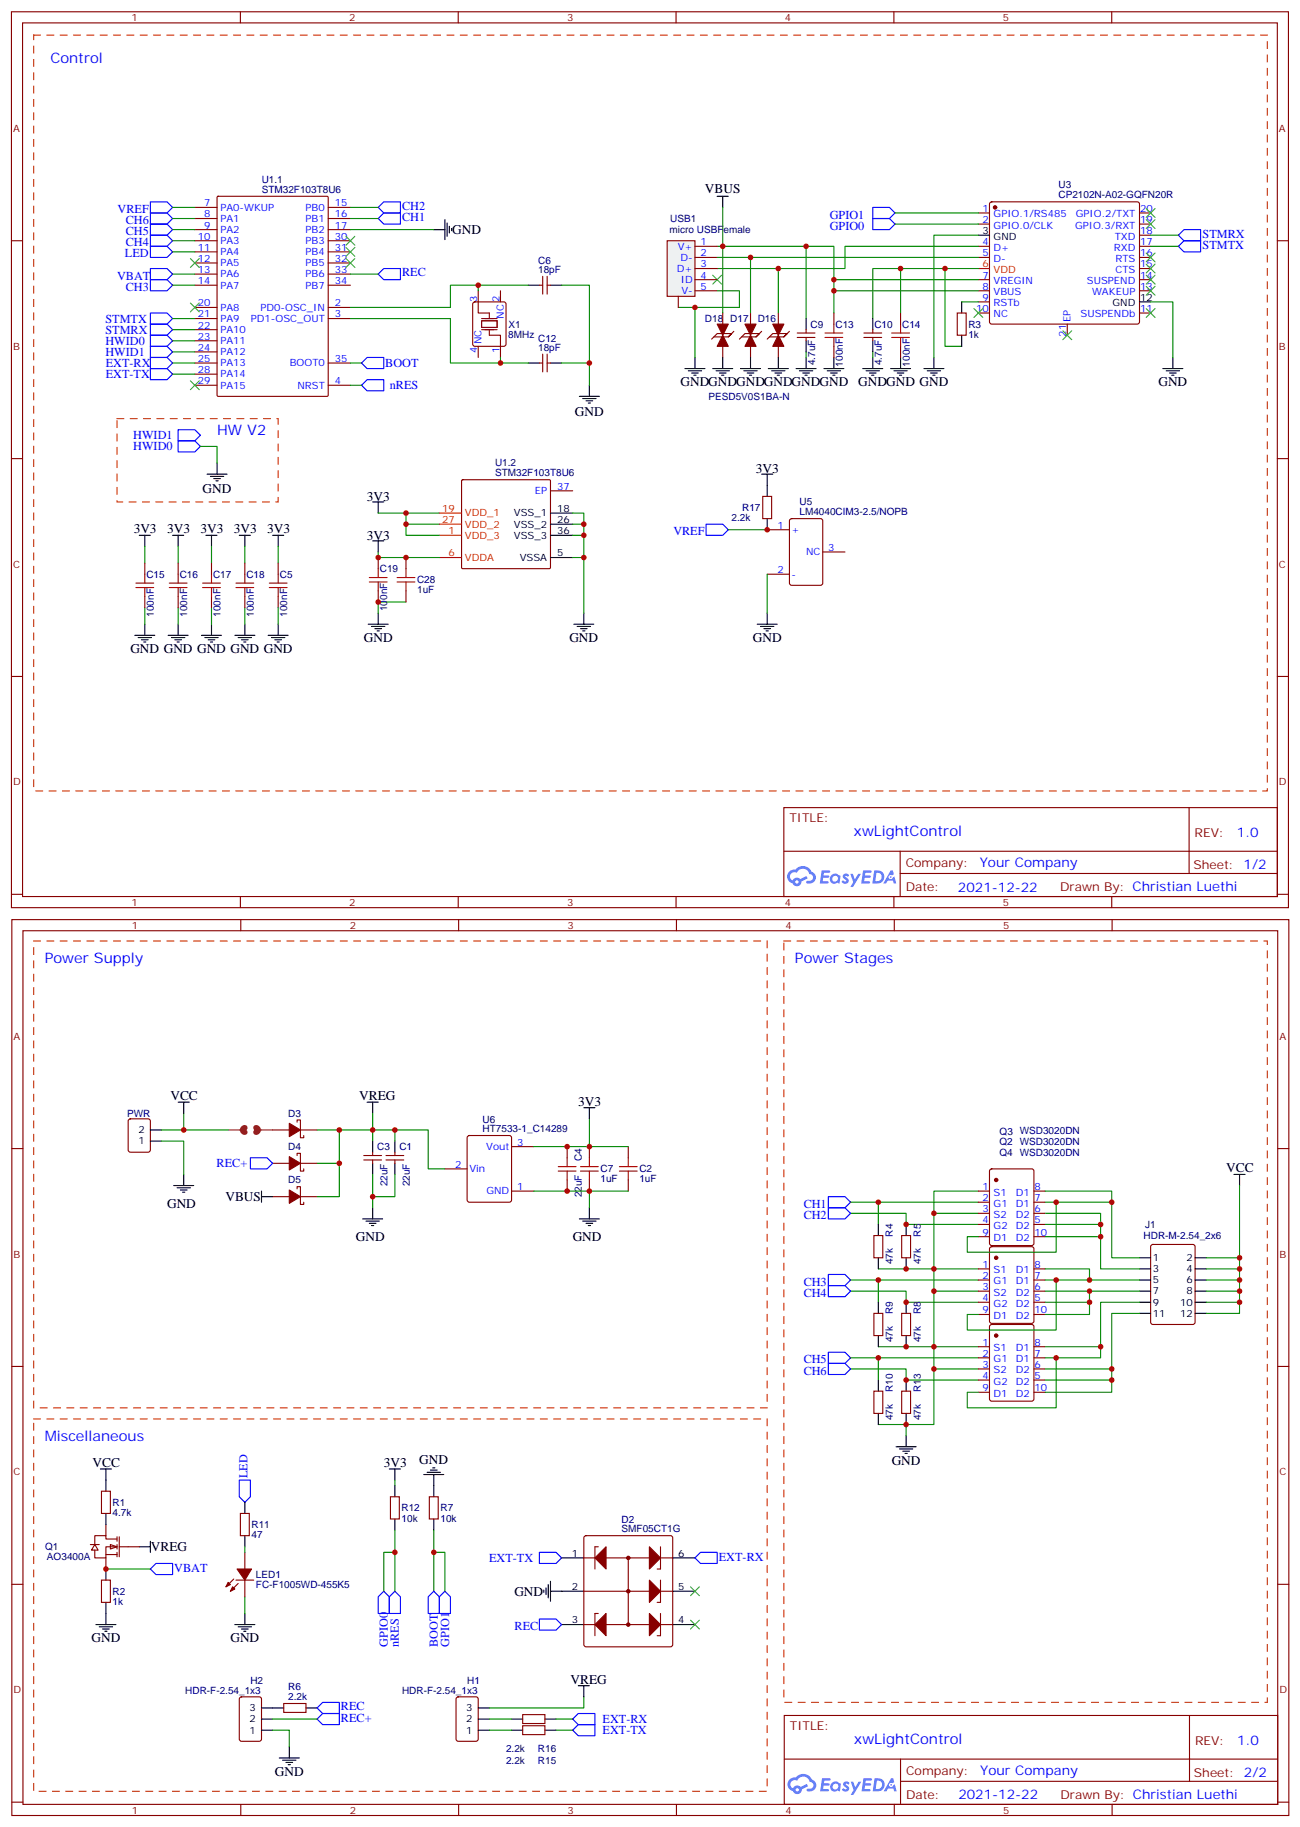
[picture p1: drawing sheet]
<svg xmlns="http://www.w3.org/2000/svg" width="413mm" height="580mm" viewBox="0 0 413 580" stroke-linecap="round" stroke-linejoin="round" font-family="sans-serif">
<g fill="none" stroke="#870000" stroke-width=".35">
<path d="M3.6 3.7h405.4v284.4h-405.4zM7.2 7.3h398.2v277.3h-398.2zM76.3 3.7v3.6M145.5 3.7v3.6M214.6 3.7v3.6M283.7 3.7v3.6M352.9 3.7v3.6M3.6 76.4h3.6M405.4 76.4h3.6M3.6 145.6h3.6M405.4 145.6h3.6M3.6 214.7h3.6"/>
<path d="M405.4 214.7h3.6M248.8 256.3h156.6v28.3h-156.6zM377.4 256.4v20.8M248.8 270.2h156.5M285.7 277.2h119.6M285.7 270.2v14.1M3.6 283.8h3.6M76.3 284.6v3.5M145.5 284.6v3.5M214.6 284.6v3.5M283.7 284.6v3.5M352.9 284.6v3.5"/>
<path d="M405.4 283.8h3.6"/>
</g>
<g fill="#5487ff">
<path d="M267.8 277.5a1.22 1.22 0 0 1 1.7 .3l-.4 .5a.47 .47 0 0 0-.3-.4 .47 .47 0 0 0-.5 .2l.2 .3a1.14 1.14 0 0 1 .7 1.7 1.14 1.14 0 0 1-1.9 0l-.2-.2 .5-.5 .7 .4a.29 .29 0 0 0 .4-.3 .29 .29 0 0 0-.3-.3 1.04 1.04 0 0 1-.6-1.7z"/>
<path d="M260.8 276.3h2.4l.3 .1-.1 .5-1.9 .1-.1 .9h1.5l.4 .3-.4 .4h-1.6l-.2 1.1h1.8l.1 .3-.1 .4h-2.7z"/>
<path d="M274 276.3l2.6 .1-.1 .5-1.8 .1-.1 .9h1.5l.3 .3-.4 .4h-1.6l-.1 1.1h1.7l.2 .3-.2 .4h-2.6z"/>
<path d="M282.7 276.3h.7l.3 1.2-.6 .3a.69 .69 0 0 0-1 .3 .69 .69 0 0 0 .5 1 .69 .69 0 0 0 .8-.6l.5-.3 .6 2.2h-.8l-.2-.9h-1.8l-.5 .9h-.8z"/>
<path d="M269.9 277.3h.8l.6 1.9 1.1-1.9h.9l-2.6 4.2h-.8l.9-1.5z"/>
<path d="M277.5 276.3l-.6 4.1h1.3a2.11 2.11 0 0 0 2.5-2.1 2.11 2.11 0 0 0-2.5-2zM278.2 277a1.43 1.43 0 0 1 1.6 1.6 1.43 1.43 0 0 1-2 1.1z"/>
<path d="M263.8 277.9a1.54 1.54 0 0 0-.1 2.1 1.54 1.54 0 0 0 2.2 .2l.6 .2 .3-2.3-.6-.3a1.49 1.49 0 0 0-2.4 .1zM264.1 278.9a.94 .94 0 0 1 1.8 0 .94 .94 0 0 1-1.8 0z"/>
<path d="M250.5 276.6a2.18 2.18 0 0 0 1.1 3.8 1.44 1.44 0 0 0 1.6 .9 1.44 1.44 0 0 0 1.2-1.5l2-1-.5-.7-1.9 .9a1.47 1.47 0 0 0-2.4 .5 1.39 1.39 0 0 1-.7-2 1.39 1.39 0 0 1 2-.5 2.12 2.12 0 0 1 2.2-1.3 2.12 2.12 0 0 1 1.9 1.7 1.14 1.14 0 0 1 1.1 1.4 1.14 1.14 0 0 1-1.7 .8 .43 .43 0 0 0-.5 .3 .43 .43 0 0 0 .4 .5 1.98 1.98 0 0 0 2.5-1.2 1.98 1.98 0 0 0-1.2-2.5 3.1 3.1 0 0 0-5.3-.7l-.9 .1zM252.4 279.9a.55 .55 0 0 1 1.1 0 .55 .55 0 0 1-1.1 0z"/>
<circle cx="282.7" cy="278.4" r=".26"/>
</g>
<g fill="none" stroke="#870000" stroke-width=".35">
<path d="M3.8 291.9h405.3v284.3h-405.3zM7.3 295.4h398.3v277.3h-398.3zM76.4 291.9v3.5M145.6 291.9v3.5M214.7 291.9v3.5M283.9 291.9v3.5M353 291.9v3.5M3.8 364.5h3.5M405.6 364.5h3.5M3.8 433.7h3.5M405.6 433.7h3.5M3.8 502.8h3.5"/>
<path d="M405.6 502.8h3.5M248.9 544.5h156.7v28.2h-156.7zM249 558.3h156.4M285.8 558.3v14.1M377.6 544.5v20.9M3.8 572h3.5M76.4 572.7v3.5M145.6 572.7v3.5M214.7 572.7v3.5M283.9 572.7v3.5M285.8 565.4h119.6M353 572.7v3.5"/>
<path d="M405.6 572h3.5"/>
</g>
<g fill="#5487ff">
<path d="M267.9 565.6a1.22 1.22 0 0 1 1.7 .3l-.3 .6a.47 .47 0 0 0-.4-.4 .47 .47 0 0 0-.5 .2l.2 .2a1.14 1.14 0 0 1 .7 1.7 1.14 1.14 0 0 1-1.9 0l-.2-.2 .5-.5 .7 .4a.29 .29 0 0 0 .4-.2 .29 .29 0 0 0-.3-.4 1.04 1.04 0 0 1-.6-1.7z"/>
<path d="M260.9 564.4h2.4l.3 .2-.1 .5h-1.8l-.2 .9h1.6l.3 .4-.4 .3h-1.6l-.1 1.1 1.7 .1 .2 .3-.2 .3h-2.7z"/>
<path d="M274.1 564.4l2.7 .2-.2 .5h-1.8l-.1 .9h1.5l.3 .4-.4 .3h-1.5l-.2 1.1 1.7 .1 .2 .3-.2 .3h-2.6z"/>
<path d="M282.8 564.4h.7l.3 1.2-.6 .4a.69 .69 0 0 0-1 .2 .69 .69 0 0 0 .5 1 .69 .69 0 0 0 .8-.6l.5-.3 .6 2.2h-.8l-.2-.8h-1.7l-.5 .8h-.9z"/>
<path d="M270 565.5h.8l.6 1.8 1.1-1.8h.9l-2.5 4.2h-.9l1-1.6z"/>
<path d="M277.6 564.4l-.6 4.1h1.4a2.11 2.11 0 0 0 2.4-2.1 2.11 2.11 0 0 0-2.5-2zM278.3 565.1a1.43 1.43 0 0 1 1.7 1.6 1.43 1.43 0 0 1-2.1 1.1z"/>
<path d="M263.9 566a1.54 1.54 0 0 0-.1 2.2 1.54 1.54 0 0 0 2.2 .1l.6 .2 .3-2.3-.6-.2a1.49 1.49 0 0 0-2.4 0zM264.2 567a.95 .95 0 0 1 1.9 0 .95 .95 0 0 1-1.9 0z"/>
<path d="M250.6 564.8a2.18 2.18 0 0 0 1.1 3.7 1.44 1.44 0 0 0 1.6 .9 1.44 1.44 0 0 0 1.2-1.5l2-1-.4-.7-2 .9a1.47 1.47 0 0 0-2.4 .5 1.39 1.39 0 0 1-.6-2 1.39 1.39 0 0 1 2-.4 2.12 2.12 0 0 1 2.1-1.3 2.12 2.12 0 0 1 1.9 1.7 1.14 1.14 0 0 1 1.1 1.4 1.14 1.14 0 0 1-1.7 .7 .43 .43 0 0 0-.5 .4 .43 .43 0 0 0 .4 .5 1.98 1.98 0 0 0 2.6-1.3 1.98 1.98 0 0 0-1.3-2.5 3.1 3.1 0 0 0-5.2-.7l-.9 .1zM252.5 568.1a.55 .55 0 0 1 1.1 0 .55 .55 0 0 1-1.1 0z"/>
<circle cx="282.9" cy="566.5" r=".26"/>
</g>
<g fill="none" stroke="#870000" stroke-width=".35">
<path d="M229.4 99.3v3.6M238.2 99.3v3.6M247.1 99.3v3.6M229.4 109.9v3.6M231.2 106.9l1-1-1 1h-4.6l-.7 .7M232.9 105.2l-.7 .7h-4.6l-1 1M238.2 109.9v3.6M240 106.9l1.1-1-1.1 1h-4.6l-.7 .7M241.8 105.2l-.7 .7h-4.6l-1.1 1M247.1 109.9v3.6M248.8 106.9l1.1-1-1.1 1h-4.6l-.7 .7M250.6 105.2l-.7 .7h-4.6l-1.1 1"/>
<path d="M365.5 395.2l.4-.2h12.7l.7 .4v24.3l-.4 .6-13 .1-.6-.5-.1-24.2z"/>
</g>
<g fill="none" stroke="#000" stroke-width=".35">
<path d="M227.6 62.3h3.6M229.4 62.3v3.5M217.4 117h6.4M218.5 117.7h4.2M219.5 118.4h2.2M220.2 119.1h.7M220.6 113.5v3.5M226.2 117h6.4M227.3 117.7h4.2M228.4 118.4h2.1M229.1 119.1h.7M229.4 113.5v3.5"/>
<path d="M235.1 117h6.3M236.1 117.7h4.2M237.2 118.4h2.1M237.9 119.1h.7M238.2 113.5v3.5M243.9 117h6.3M244.9 117.7h4.3M246 118.4h2.1M246.7 119.1h.7M247.1 113.5v3.5M252.7 117h6.3M253.8 117.7h4.2"/>
<path d="M254.8 118.4h2.1M255.5 119.1h.7M255.9 113.5v3.5M261.5 117h6.4M262.6 117.7h4.2M263.6 118.4h2.1M264.3 119.1h.7M264.7 113.5v3.5M282.7 117h6.3M283.7 117.7h4.3M284.8 118.4h2.1M285.5 119.1h.7"/>
<path d="M285.9 113.5v3.5M185.3 351.6h3.5M187.1 351.6v3.5M391.7 372.7h3.5M393.5 372.7v3.6M361.7 399.2h3.5M379.3 399.2h3.6M361.7 402.7h3.5M361.7 406.3h3.5M361.7 409.8h3.5M361.7 413.3h3.5M361.7 416.8h3.5"/>
<path d="M379.3 402.7h3.6M379.3 406.3h3.6M379.3 409.8h3.6M379.3 413.3h3.6M379.3 416.8h3.6M123.6 466.2h3.5M125.3 466.2v3.6M74.5 515.6h6.4M75.6 516.3h4.2M76.7 517h2.1M77.4 517.7h.7M77.7 512.1v3.5"/>
</g>
<path d="M10.7 11.1h391.6v239.9h-391.6zM10.7 298.7h232.8v148.1h-232.8zM248.8 298.7h153.5v241.6h-153.5zM10.7 450.4h232.8v118.1h-232.8z" fill="none" stroke="#c30" stroke-width=".35" stroke-dasharray="2.1 2.1"/>
<path d="M375.8 72.9h5.3v3.5h-5.3l-1.7-1.8zM375.8 76.4h5.3v3.5h-5.3l-1.7-1.7zM76 469.8h3.5v5.3l-1.8 1.7-1.7-1.7zM47.7 498l1.8-1.8h5.3v3.5h-5.3zM125.3 505l1.8 1.8v5.3h-3.5v-5.3z" fill="none" stroke="#00f" stroke-width=".35"/>
<path d="M227.6 78.2h1.8v21.1M229.4 65.8v12.4M255.9 78.2h8.8v21.1M220.6 97.6v15.9M227.6 85.2h19.5v14.1M227.6 92.3h7.1v5.3h-19.4M255.9 111.7v1.8M77.7 506.8v5.3" fill="none" stroke="#008700" stroke-width=".35"/>
<g fill="#870000" stroke="#870000" stroke-width=".35">
<path d="M229.4 106.4l1.8 3.5h-3.6z"/>
<path d="M227.6 102.9h3.6l-1.8 3.5z"/>
<path d="M238.2 106.4l1.8 3.5h-3.5z"/>
<path d="M236.5 102.9h3.5l-1.8 3.5z"/>
<path d="M247.1 106.4l1.7 3.5h-3.5z"/>
<path d="M245.3 102.9h3.5l-1.7 3.5z"/>
</g>
<path d="M226.2 87.3l2.9 2.9M229.1 87.3l-2.9 2.9" fill="none" stroke="#3c3" stroke-width=".35"/>
<path d="M211.8 76.4h8.8v17.7h-8.8z" fill="#f0f0f0" stroke="#870000" stroke-width=".35"/>
<g fill="none" stroke="#870000" stroke-width=".35">
<path d="M61.8 65.8h7.1M61.8 69.4h7.1M61.8 72.9h7.1M61.8 76.4h7.1M61.8 79.9h7.1M69 62.5l.3-.2h34.5l.3 .2 .1 62.9-.2 .4h-34.7l-.4-.2zM104.2 65.8h7M104.2 69.4h7M104.2 72.9h7M104.2 76.4h7M104.2 79.9h7M220.6 78.2h7"/>
<path d="M310.6 78.2h3.5M310.6 67.6h3.5M310.6 71.1h3.5M314.3 64.3l.5-.2h46.2l.5 .2 .2 .5v37.4l-.2 .5-.5 .2h-46.2l-.5-.3-.2-.4v-37.4zM361.7 78.2h3.5M361.7 67.6h3.5M361.7 71.1h3.5M361.7 74.6h3.5M61.8 97.6h7.1M61.8 83.5h7.1M61.8 87h7.1M61.8 90.5h7.1"/>
<path d="M104.2 97.6h7M104.2 83.5h7M104.2 87h7M104.2 90.5h7M150.3 96l.4-.2h9.2l.5 .2 .2 .5v12.7l-.2 .5-.5 .2h-9.2l-.5-.2-.2-.5v-12.7zM151.8 92.3v7h3.5M158.9 92.3v3.5M171.2 90.5h1.1M172.3 87.7v5.6M173.7 90.5h1M173.7 87.7v5.6M215.3 94.1v3.5"/>
<path d="M220.6 81.7h7M220.6 85.2h7M220.6 88.8h7M220.6 92.3h7M264.7 99.3v3.6M285.9 99.3v3.6M303.8 99.3h2.9v7.1h-2.9zM310.6 81.7h3.5M310.6 88.8h3.5M310.6 92.3h3.5M310.6 95.8h3.5M310.6 99.3h3.5"/>
<path d="M361.7 81.7h3.5M361.7 85.2h3.5M361.7 88.8h3.5M361.7 92.3h3.5M361.7 99.3h3.5M61.8 101.1h7.1M61.8 104.6h7.1M61.8 108.2h7.1M61.8 111.7h7.1M61.8 115.2h7.1M61.8 118.7h7.1M104.2 101.1h7"/>
<path d="M104.2 115.2h7M151.8 109.9v3.6M155.3 106.4h3.6v7.1M171.2 115.2h1.1M172.3 112.4v5.6M173.7 115.2h1M173.7 112.4v5.6M253 107.1h5.7M253 105.7h5.7M255.9 104.6v1.1M255.9 107.1v1.1M264.7 109.9v3.6"/>
<path d="M274.2 107.1h5.7M274.2 105.7h5.7M277 104.6v1.1M277 107.1v1.1M285.9 109.9v3.6M338.8 102.9v3.5M61.8 122.3h7.1M104.2 122.3h7M146.6 152.4l.3-.1h27.7l.1 .3v27.7l-.3 .2-27.7-.1-.2-.3zM174.7 155.8h7.1M46 178.7v3.5M56.6 178.7v3.5"/>
<path d="M67.1 178.7v3.5M77.7 178.7v3.5M120.1 177v3.5M128.9 177v3.5M46 189.3v3.5M56.6 189.3v3.5M67.1 189.3v3.5M77.7 189.3v3.5M120.1 187.5v3.6M128.9 187.5v3.6M40.9 355.3l.5-.2h5.6l.7 .4v9.5l-.4 .6-5.9 .1-.7-.5v-9.4zM123.9 475.1h2.9v7h-2.9z"/>
<path d="M136.3 475.1h2.8v7h-2.8zM76.2 538.8l.5-.2h5.6l.7 .4v13l-.5 .6-5.8 .1-.7-.5v-12.9zM145 538.8l.5-.2h5.6l.6 .4 .1 13-.5 .6-5.8 .1-.7-.5-.1-12.9zM90.1 540.7h7v2.8h-7zM165.9 547.7h7.1v2.8h-7.1zM165.9 544.2h7.1v2.8h-7.1z"/>
</g>
<g fill="none" stroke="#008700" stroke-width=".35">
<path d="M54.8 65.8h7M111.2 72.9h26.5M229.4 78.2h26.5v22.9M284.1 67.6h26.5M284.1 71.1h26.5M310.6 78.2h-42.4v7h-21.1M310.6 74.6h-14.2v38.9M365.2 74.6h8.9M365.2 78.2h8.9M151.8 90.5h-8.8v7.1h-31.8M167.7 90.5h-15.9v1.8M178.3 90.5h8.8v31.8"/>
<path d="M227.6 81.7h10.6v17.6M238.2 81.7h72.4M264.7 92.3h45.9M264.7 88.8h45.9M285.9 85.2h-8.9v15.9M300 85.2v24.7h5.3M305.3 95.8h5.3M310.6 85.2h-24.7v14.1M365.2 95.8h7.1v17.7M111.2 101.1h31.8v14.1h15.9M158.9 113.5v1.7h8.8M178.3 115.2h8.8"/>
<path d="M277 111.7v1.8M111.2 122.3h3.6M46 173.4v5.3M56.6 173.4v5.3M67.1 173.4v5.3M77.7 173.4v5.3M120.1 175.2v1.8h19.4M120.1 162.8h19.4M128.9 162.8v7.1h10.6M128.9 166.4h10.6M181.8 162.8h3.5v31.8M181.8 177h3.5"/>
<path d="M181.8 166.4h3.5M181.8 169.9h3.5M46 192.8v5.3M56.6 192.8v5.3M67.1 192.8v5.3M77.7 192.8v5.3M128.9 191.1h-8.8v3.5M58.3 353.3v5.3h-7M51.3 362.2h7v10.5M310.6 378h-14.2v74.1h-8.8M331.7 378h21.2v3.6M393.5 376.3v22.9h-10.6"/>
<path d="M270 385.1h17.6v3.5h23M296.4 385.1h14.2M310.6 381.6h-31.8v7M331.7 388.6h17.7v14.1h12.3M331.7 385.1h17.7v3.5M331.7 381.6h21.2v17.6h8.8M393.5 399.2v17.6h-10.6M270 409.8h17.6v3.5h23M278.8 402.7h31.8M296.4 409.8h14.2M310.6 406.3h-31.8v7M331.7 402.7h14.1v3.6h15.9"/>
<path d="M331.7 406.3h14.1M331.7 409.8h30M345.8 409.8v3.5h-14.1M361.7 413.3h-12.3v14.1h-17.7M361.7 416.8h-8.8v17.7h-21.2M382.9 413.3h10.6M382.9 409.8h10.6M382.9 406.3h10.6M382.9 402.7h10.6M270 434.5h17.6v3.5h23M278.8 427.4h31.8M296.4 434.5h14.2"/>
<path d="M310.6 431h-31.8v7M349.4 427.4v3.6h-17.7M352.9 434.5v3.5h-21.2M125.3 469.8v1.7M125.3 492.7h-3.5v12.3M125.3 485.6v19.4M137.7 492.7h3.5v12.3M137.7 485.6v19.4M185.3 538.6v3.5h-30M86.5 549.1h5.3v5.3M86.5 545.6h14.1M155.3 545.6h7.1"/>
<path d="M155.3 549.1h7.1M176.5 545.6h5.3M176.5 549.1h5.3"/>
</g>
<g fill="none" stroke="#00f" stroke-width=".35">
<path d="M47.7 64.1h5.3l1.8 1.7-1.8 1.8h-5.3zM47.7 67.6h5.3l1.8 1.8-1.8 1.7h-5.3zM277 65.8h5.3l1.8 1.8-1.8 1.8h-5.3zM277 69.4h5.3l1.8 1.7-1.8 1.8h-5.3zM116.5 120.5h5.3v3.5h-5.3l-1.7-1.7zM171.2 492.7h5.3l1.8 1.8-1.8 1.7h-5.3zM121.8 505l1.8 1.8v5.3h-3.5v-5.3zM137.7 505l1.8 1.8v5.3h-3.6v-5.3zM141.2 505l1.8 1.8v5.3h-3.5v-5.3zM100.6 545.6l1.8-1.8h5.3v3.6h-5.3zM100.6 542.1l1.8-1.8h5.3v3.5h-5.3zM181.8 549.1l1.8-1.7h5.2v3.5h-5.2z"/>
<path d="M181.8 545.6l1.8-1.8h5.2v3.6h-5.2z"/>
</g>
<g fill="none" stroke="#000" stroke-width=".35">
<path d="M137.7 72.9h3.5M141.2 69.7v6.4M141.9 70.8v4.2M142.6 71.8v2.1M143.3 72.5v.7M310.6 74.6h3.5M167.7 90.5h3.5M174.7 90.5h3.6M305.3 95.8v3.5M361.7 95.8h3.5M167.7 115.2h3.5M174.7 115.2h3.6"/>
<path d="M255.9 101.1v3.5M255.9 108.2v3.5M273.9 117h6.3M274.9 117.7h4.3M276 118.4h2.1M276.7 119.1h.7M277 101.1v3.5M277 108.2v3.5M277 113.5v3.5M293.3 117h6.3M294.3 117.7h4.3M295.4 118.4h2.1"/>
<path d="M296.1 119.1h.7M296.4 113.5v3.5M305.3 106.4v3.5M369.1 117h6.4M370.2 117.7h4.2M371.2 118.4h2.1M371.9 119.1h.7M372.3 113.5v3.5M183.9 125.8h6.4M185 126.5h4.2M186 127.2h2.1M186.7 127.9h.7"/>
<path d="M187.1 122.3v3.5M118.3 159.3h3.5M120.1 159.3v3.5M44.2 169.9h3.5M46 169.9v3.5M54.8 169.9h3.5M56.6 169.9v3.5M65.4 169.9h3.5M67.1 169.9v3.5M76 169.9h3.5M77.7 169.9v3.5M118.3 171.7h3.5"/>
<path d="M120.1 171.7v3.5M174.7 169.9h7.1M174.7 177h7.1M174.7 162.8h7.1M174.7 166.4h7.1M46 198.1v3.5M56.6 198.1v3.5M67.1 198.1v3.5M77.7 198.1v3.5M116.9 198.1h6.3M117.9 198.8h4.3M119 199.5h2.1"/>
<path d="M120.1 194.6v3.5M182.1 198.1h6.4M183.2 198.8h4.2M184.3 199.5h2.1M185.3 194.6v3.5M42.8 201.6h6.3M43.9 202.4h4.2M44.9 203.1h2.1M45.6 203.8h.7M53.4 201.6h6.3M54.4 202.4h4.3M55.5 203.1h2.1"/>
<path d="M56.2 203.8h.7M64 201.6h6.3M65 202.4h4.3M66.1 203.1h2.1M66.8 203.8h.7M74.5 201.6h6.4M75.6 202.4h4.2M76.7 203.1h2.1M77.4 203.8h.7M119.7 200.2h.7M185 200.2h.7M47.7 358.6h3.6"/>
<path d="M56.6 349.8h3.5M58.3 349.8v3.5M47.7 362.2h3.6M55.1 376.3h6.4M56.2 377h4.2M57.3 377.7h2.1M58 378.4h.7M58.3 372.7v3.6M284.4 459.2h6.4M285.5 459.9h4.2M287.6 455.6v3.6M125.3 471.5v3.6"/>
<path d="M134.5 468h6.4M135.6 467.3h4.2M136.6 466.6h2.1M137.3 465.9h.7M137.7 468v7.1M286.6 460.6h2.1M287.3 461.3h.7M125.3 482.1v3.5M137.7 482.1v3.5M172.6 504.7v.7M173.3 504v2.1M174 502.9v4.3"/>
<path d="M174.7 505h3.6M174.7 501.9v6.3M83 542.1h7.1M83 549.1h3.5M83 545.6h3.5M88.7 558h6.3M89.7 558.7h4.2M90.8 559.4h2.1M91.8 554.4v3.6M97.1 542.1h3.5M151.8 542.1h3.5M151.8 549.1h3.5"/>
<path d="M151.8 545.6h3.5M162.4 549.1h3.5M162.4 545.6h3.5M173 549.1h3.5M173 545.6h3.5M91.5 560.1h.7"/>
</g>
<circle cx="315.8" cy="65.8" r=".53" fill="#870000" stroke="#870000" stroke-width=".35"/>
<path d="M310.6 85.2h3.5M139.5 169.9h7M139.5 177h7M139.5 162.8h7M139.5 166.4h7" fill="none" stroke="#f00" stroke-width=".35"/>
<g fill="none" stroke="#3c3" stroke-width=".35">
<path d="M363.8 66.2l2.8 2.8M363.8 69.7l2.8 2.8M366.6 66.2l-2.8 2.8M366.6 69.7l-2.8 2.8M309.1 97.9l2.9 2.9M312 97.9l-2.9 2.9M363.8 80.3l2.8 2.8M363.8 83.8l2.8 2.8M363.8 87.3l2.8 2.9M363.8 90.9l2.8 2.8M363.8 97.9l2.8 2.9M366.6 80.3l-2.8 2.8"/>
<path d="M366.6 83.8l-2.8 2.8M366.6 87.3l-2.8 2.9M366.6 90.9l-2.8 2.8M366.6 97.9l-2.8 2.9M337.4 105l2.8 2.8M340.2 105l-2.8 2.8"/>
</g>
<g fill="none" stroke="#a10000" stroke-width=".35">
<path d="M261.9 107.1h5.6M261.9 105.7h5.6M264.7 102.9v2.8M264.7 107.1v2.8M283 107.1h5.7M283 105.7h5.7M285.9 102.9v2.8M285.9 107.1v2.8M43.1 186.5h5.7M43.1 185.1h5.7M46 182.2v2.9M46 186.5v2.8"/>
<path d="M53.7 186.5h5.7M53.7 185.1h5.7M56.6 182.2v2.9M56.6 186.5v2.8M64.3 186.5h5.7M64.3 185.1h5.7M67.1 182.2v2.9M67.1 186.5v2.8M74.9 186.5h5.6M74.9 185.1h5.6M77.7 182.2v2.9M77.7 186.5v2.8"/>
<path d="M117.2 184.7h5.7M117.2 183.3h5.7M120.1 180.5v2.8M120.1 184.7v2.8M126 184.7h5.7M126 183.3h5.7M128.9 180.5v2.8M128.9 184.7v2.8"/>
</g>
<path d="M155.3 99.3v1.8M152.9 101.8h4.9v2.1h-4.9zM152.9 101.1h4.9M152.9 104.6h4.9M155.3 104.6v1.8" fill="none" stroke="#870012" stroke-width=".35"/>
<path d="M185.5 487.6l.5-.2h26.8l.5 .2 .2 .5v33.9l-.2 .5-.5 .2h-26.8l-.5-.3-.2-.4v-33.9z" fill="#fff" stroke="#870000" stroke-width=".35"/>
<g fill="none" stroke="#000" stroke-width=".35">
<path d="M241.8 150.5h3.5M243.5 150.5v7.1M243.5 164.6v3.5M240.3 198.1h6.4M241.4 198.8h4.2M242.5 199.5h2.1M243.5 194.6v3.5M243.2 200.2h.7M116.5 349.8h3.6M118.3 349.8v3.5M83 379.8h3.5M83 378v3.6"/>
<path d="M118.3 362.2v3.5M118.3 369.2v3.5M125.3 362.2v3.5M125.3 369.2v3.5M115.1 386.9h6.4M116.2 387.6h4.2M117.2 388.3h2.1M117.9 389h.7M118.3 383.3v3.6M183.9 386.9h6.4M185 387.6h4.2M186 388.3h2.1"/>
<path d="M186.7 389h.7M187.1 383.3v3.6M31.9 466.2h3.5M33.6 466.2v3.6M77.7 476.8v3.5M44.2 490.9h3.5M47.7 489.2v3.5M77.7 487.4v3.5M178.3 494.5h7M213.5 494.5h7.1M178.3 505h7M178.3 515.6h7"/>
<path d="M213.5 505h7.1M213.5 515.6h7.1"/>
</g>
<g fill="none" stroke="#870000" stroke-width=".35">
<path d="M242.1 157.6h2.8v7h-2.8zM243.5 168.1h7.1M250.8 164.8l.5-.2h9.2l.6 .4 .1 20.1-.5 .6-9.4 .1-.7-.5v-20zM261.2 175.2h7M243.5 182.2h7.1M86.5 358.6h5.3M94.3 356.2v-.7h1.1v5.6h1v-.7M95.4 358.6h5.2M86.5 369.2h5.3M86.5 379.8h5.3M94.3 366.7v-.7h1.1v5.7h1v-.7M94.3 377.3v-.7h1.1v5.7h1v-.7"/>
<path d="M95.4 369.2h5.2M95.4 379.8h5.2M115.5 368.2h5.6M115.5 366.7h5.6M118.3 365.7v1M118.3 368.2v1M122.5 368.2h5.7M122.5 366.7h5.7M125.3 365.7v1M125.3 368.2v1M141.2 371h7.1M148.5 360.6l.5-.2h12.7l.6 .4 .1 20.1-.5 .6-12.9 .1-.7-.5v-20z"/>
<path d="M162.4 378h7M162.4 363.9h7M180 363.9v3.6M180 374.5v3.5M187.1 363.9v3.6M187.1 374.5v3.5M199.4 363.9v3.6M199.4 374.5v3.5M76.3 480.3h2.8v7.1h-2.8zM77.7 492.7v5.3M185.3 494.5h28.2M189.9 490.9h-1.1v7.1"/>
<path d="M199.4 494.5v21.1M209.7 490.9v7.1h-1.1M74.2 501.2l-2.5 2.4M74.9 501.5h5.6M75.6 502.6l-2.5 2.4M77.7 501.5v5.3M185.3 515.6h28.2M185.3 505h28.2M189.9 512.1h-1.1v7M209.7 501.5v7.1h-1.1M209.7 512.1v7h-1.1"/>
<circle cx="199.4" cy="494.5" r=".35"/>
<circle cx="199.4" cy="505" r=".35"/>
<circle cx="199.4" cy="515.6" r=".35"/>
</g>
<g fill="#870000" stroke="#870000" stroke-width=".35">
<path d="M188.8 494.5l3.6-3.6v7.1z"/>
<path d="M206.1 490.9l3.6 3.6-3.6 3.5z"/>
<path d="M206.1 512.1l3.6 3.5-3.6 3.5z"/>
<path d="M192.4 512.1v7l-3.6-3.5z"/>
<path d="M206.1 501.5l3.6 3.5-3.6 3.6z"/>
<path d="M73.8 503.6l.7 .7-1.4 .7z"/>
<path d="M72.4 502.2l.7 .7-1.4 .7z"/>
<path d="M75.2 498h4.6l-2.1 3.5z"/>
<path d="M91.8 356.5l3.6 2.1-3.6 2.2z"/>
<path d="M91.8 367.1l3.6 2.1-3.6 2.1z"/>
<path d="M91.8 377.7l3.6 2.1-3.6 2.1z"/>
<circle cx="199.4" cy="494.5" r=".53"/>
<circle cx="199.4" cy="505" r=".53"/>
<circle cx="199.4" cy="515.6" r=".53"/>
</g>
<g fill="none" stroke="#00f" stroke-width=".35">
<path d="M47.7 71.1h5.3l1.8 1.8-1.8 1.7h-5.3zM47.7 74.6h5.3l1.8 1.8-1.8 1.8h-5.3zM47.7 78.2h5.3l1.8 1.7-1.8 1.8h-5.3zM120.1 65.8l1.7-1.7h5.3v3.5h-5.3zM120.1 69.4l1.7-1.8h5.3v3.5h-5.3zM47.7 85.2h5.3l1.8 1.8-1.8 1.8h-5.3zM47.7 88.8h5.3l1.8 1.7-1.8 1.8h-5.3zM47.7 99.3h5.3l1.8 1.8-1.8 1.8h-5.3zM120.1 87l1.7-1.8h5.3v3.6h-5.3zM47.7 102.9h5.3l1.8 1.7-1.8 1.8h-5.3zM116.5 113.5h5.3v3.5h-5.3l-1.7-1.8zM224.1 166.4h5.3l1.8 1.7-1.8 1.8h-5.3z"/>
<path d="M79.5 367.5h5.3l1.7 1.7-1.7 1.8h-5.3zM262.9 379.8h5.3l1.8 1.8-1.8 1.7h-5.3zM262.9 383.3h5.3l1.8 1.8-1.8 1.8h-5.3zM262.9 404.5h5.3l1.8 1.8-1.8 1.7h-5.3zM262.9 408h5.3l1.8 1.8-1.8 1.8h-5.3zM262.9 429.2h5.3l1.8 1.8-1.8 1.7h-5.3zM262.9 432.7h5.3l1.8 1.8-1.8 1.7h-5.3z"/>
</g>
<g fill="none" stroke="#008700" stroke-width=".35">
<path d="M54.8 69.4h7M54.8 72.9h7M54.8 76.4h7M54.8 79.9h7M111.2 69.4h8.9M111.2 65.8h8.9M54.8 87h7M54.8 90.5h7M111.2 87h8.9M54.8 101.1h7M54.8 104.6h7M111.2 115.2h3.6"/>
<path d="M231.2 168.1h12.3M243.5 182.2v12.4M58.3 358.6h14.1M100.6 358.6h24.7v3.6M107.7 358.6v21.2h-7.1M118.3 353.3v8.9M125.3 358.6h10.6v12.4h5.3M187.1 355.1v8.8h-17.7M100.6 369.2h7.1M118.3 372.7v10.6M125.3 372.7v7.1h-7M169.4 378h17.7v5.3"/>
<path d="M187.1 363.9h12.3M187.1 378h12.3M270 381.6h8.8M270 406.3h8.8M270 431h8.8M278.8 452.1h8.8v3.5"/>
</g>
<path d="M60.4 82.1l2.9 2.8M63.3 82.1l-2.9 2.8" fill="none" stroke="#3c3" stroke-width=".35"/>
<path d="M177.2 371.7h5.6M177.2 370.3h5.6M180 367.5v2.8M180 371.7v2.8M184.3 371.7h5.6M184.3 370.3h5.6M187.1 367.5v2.8M187.1 371.7v2.8M196.6 371.7h5.6M196.6 370.3h5.6M199.4 367.5v2.8M199.4 371.7v2.8" fill="none" stroke="#a10000" stroke-width=".35"/>
<path d="M77.7 357.9a.71 .71 0 0 0-.7 .7 .71 .71 0 0 0 .7 .7M81.2 357.9a.71 .71 0 0 1 .8 .7 .71 .71 0 0 1-.8 .7" fill="none" stroke="#8c2424" stroke-width="1.8"/>
<path d="M72.4 358.6h5M81.6 358.6h4.9" fill="none" stroke="#8c2424" stroke-width=".35"/>
<g fill="#fff" stroke="#870000" stroke-width=".35">
<path d="M35 490.2l2.1 .7-2.1 .7z"/>
<path d="M30.1 490.2l1.1 1.8h-2.2z"/>
</g>
<g fill="none" stroke="#870000" stroke-width=".35">
<path d="M88.3 178.7v3.5M88.3 189.3v3.5M310.6 378h3.5M314.3 371.2l.5-.2h12.7l.6 .4 .1 23.2-.5 .7h-12.9l-.7-.4v-23.2zM328.2 378h3.5M277.4 392.1h2.8v7.1h-2.8zM286.2 392.1h2.8v7.1h-2.8zM310.6 381.6h3.5M310.6 385.1h3.5M310.6 388.6h3.5M310.6 392.5h3.5M314.3 395.9l.5-.2h12.7l.6 .4 .1 23.2-.5 .7h-12.9l-.7-.4v-23.2z"/>
<path d="M328.2 381.6h3.5M328.2 385.1h3.5M328.2 388.6h3.5M328.2 392.5h3.5M277.4 416.8h2.8v7.1h-2.8zM286.2 416.8h2.8v7.1h-2.8zM310.6 402.7h3.5M310.6 406.3h3.5M310.6 409.8h3.5M310.6 413.3h3.5M310.6 417.2h3.5M328.2 402.7h3.5"/>
<path d="M328.2 406.3h3.5M328.2 409.8h3.5M328.2 413.3h3.5M328.2 417.2h3.5M310.6 427.4h3.5M310.6 431h3.5M310.6 434.5h3.5M310.6 438h3.5M314.3 420.6l.5-.2h12.7l.6 .4 .1 23.2-.5 .7h-12.9l-.7-.5v-23.1zM328.2 427.4h3.5M328.2 431h3.5M328.2 434.5h3.5"/>
<path d="M328.2 438h3.5M277.4 441.5h2.8v7.1h-2.8zM286.2 441.5h2.8v7.1h-2.8zM310.6 441.9h3.5M328.2 441.9h3.5M32.2 473.3h2.8v7h-2.8zM28.7 490.2h2.8M33.6 493.4h3.5M33.6 483.9v3.5M33.6 494.5v3.5M37.1 488.5h-3.5v-1.1h-3.5v2.8M37.1 490.9h-3.5v3.6h-3.5v-2.5"/>
<path d="M37.1 487.8v1.4M37.1 490.2v1.4M37.1 492.7v1.4M37.9 487.8v6.3M37.9 490.9h6.3M32.2 501.5h2.8v7.1h-2.8z"/>
</g>
<g fill="none" stroke="#000" stroke-width=".35">
<path d="M65.7 150.5h6.4M66.8 151.2h4.2M67.8 151.9h2.2M68.5 152.6h.8M68.9 147v3.5M86.5 169.9h3.6M88.3 169.9v3.5M88.3 198.1v3.5M85.1 201.6h6.4M86.2 202.4h4.2M87.2 203.1h2.2M87.9 203.8h.8"/>
<path d="M278.8 388.6v3.5M278.8 399.2v3.5M287.6 388.6v3.5M287.6 399.2v3.5M278.8 413.3v3.5M287.6 413.3v3.5M278.8 423.9v3.5M278.8 438v3.5M287.6 423.9v3.5M287.6 438v3.5M278.8 448.6v3.5M287.6 448.6v3.5"/>
<path d="M33.6 469.8v3.5M33.6 480.3v3.6M33.6 498v3.5M30.4 515.6h6.4M31.5 516.3h4.2M32.6 517h2.1M33.3 517.7h.7M33.6 508.6v7M183.6 535h3.5M185.3 535v3.6"/>
</g>
<g fill="none" stroke="#008700" stroke-width=".35">
<path d="M54.8 108.2h7M54.8 111.7h7M54.8 115.2h7M54.8 118.7h7M63.6 141.7h5.3v5.3M88.3 173.4v5.3M88.3 192.8v5.3M331.7 392.5h17.7M335.2 381.6v15.8h-28.2v-4.9h3.6M335.2 406.3v15.8h-28.2v-4.9h3.6M345.8 413.3v3.9h-14.1M335.2 431v15.8h-28.2v-4.9h3.6"/>
<path d="M352.9 438v3.9h-21.2M33.6 498h14.1M77.7 490.9v1.8"/>
</g>
<path d="M47.7 106.4h5.3l1.8 1.8-1.8 1.7h-5.3zM47.7 109.9h5.3l1.8 1.8-1.8 1.8h-5.3zM47.7 113.5h5.3l1.8 1.7-1.8 1.8h-5.3zM47.7 117h5.3l1.8 1.7-1.8 1.8h-5.3zM56.6 139.9h5.2l1.8 1.8-1.8 1.7h-5.2zM56.6 136.4h5.2l1.8 1.7-1.8 1.8h-5.2zM220.6 494.5l1.8-1.8h5.2v3.5h-5.2zM171.2 513.9h5.3l1.8 1.7-1.8 1.8h-5.3z" fill="none" stroke="#00f" stroke-width=".35"/>
<g fill="none" stroke="#3c3" stroke-width=".35">
<path d="M109.8 75l2.8 2.8M109.8 78.5l2.8 2.9M112.6 75l-2.8 2.8M112.6 78.5l-2.8 2.9M60.4 96.2l2.9 2.8M63.3 96.2l-2.9 2.8M109.8 82.1l2.8 2.8M112.6 82.1l-2.8 2.8M60.4 120.9l2.9 2.8M63.3 120.9l-2.9 2.8M219.2 503.6l2.8 2.8M219.2 514.2l2.8 2.8"/>
<path d="M222 503.6l-2.8 2.8M222 514.2l-2.8 2.8"/>
</g>
<path d="M37.1 132.9h51.2v26.4h-51.2z" fill="none" stroke="#c30" stroke-width=".35" stroke-dasharray="2.1 2.1"/>
<path d="M85.5 186.5h5.6M85.5 185.1h5.6M88.3 182.2v2.9M88.3 186.5v2.8" fill="none" stroke="#a10000" stroke-width=".35"/>
<g fill="#870000" stroke="#870000" stroke-width=".35">
<circle cx="316.2" cy="374.5" r=".53"/>
<circle cx="316.2" cy="399.2" r=".53"/>
<circle cx="316.2" cy="423.9" r=".53"/>
</g>
<g fill="#c00">
<circle cx="220.6" cy="97.6" r=".88"/>
<circle cx="229.4" cy="78.2" r=".88"/>
<circle cx="247.1" cy="85.2" r=".88"/>
<circle cx="264.7" cy="92.3" r=".88"/>
<circle cx="264.7" cy="88.8" r=".88"/>
<circle cx="137.7" cy="492.7" r=".88"/>
<circle cx="125.3" cy="492.7" r=".88"/>
<circle cx="285.9" cy="85.2" r=".88"/>
<circle cx="345.8" cy="406.3" r=".88"/>
<circle cx="345.8" cy="409.8" r=".88"/>
<circle cx="349.4" cy="427.4" r=".88"/>
<circle cx="352.9" cy="434.5" r=".88"/>
<circle cx="349.4" cy="388.6" r=".88"/>
<circle cx="352.9" cy="381.6" r=".88"/>
<circle cx="296.4" cy="434.5" r=".88"/>
<circle cx="296.4" cy="427.4" r=".88"/>
<circle cx="296.4" cy="409.8" r=".88"/>
<circle cx="296.4" cy="402.7" r=".88"/>
<circle cx="296.4" cy="385.1" r=".88"/>
<circle cx="255.9" cy="78.2" r=".88"/>
<circle cx="238.2" cy="81.7" r=".88"/>
<circle cx="300" cy="85.2" r=".88"/>
<circle cx="187.1" cy="115.2" r=".88"/>
<circle cx="158.9" cy="115.2" r=".88"/>
<circle cx="151.8" cy="90.5" r=".88"/>
<circle cx="128.9" cy="177" r=".88"/>
<circle cx="120.1" cy="177" r=".88"/>
<circle cx="120.1" cy="191.1" r=".88"/>
<circle cx="128.9" cy="162.8" r=".88"/>
<circle cx="128.9" cy="166.4" r=".88"/>
<circle cx="185.3" cy="166.4" r=".88"/>
<circle cx="185.3" cy="169.9" r=".88"/>
<circle cx="185.3" cy="177" r=".88"/>
<circle cx="393.5" cy="399.2" r=".88"/>
<circle cx="393.5" cy="413.3" r=".88"/>
<circle cx="393.5" cy="409.8" r=".88"/>
<circle cx="393.5" cy="406.3" r=".88"/>
<circle cx="393.5" cy="402.7" r=".88"/>
<circle cx="278.8" cy="381.6" r=".88"/>
<circle cx="278.8" cy="406.3" r=".88"/>
<circle cx="278.8" cy="431" r=".88"/>
<circle cx="287.6" cy="452.1" r=".88"/>
<circle cx="243.5" cy="168.1" r=".88"/>
<circle cx="58.3" cy="358.6" r=".88"/>
<circle cx="118.3" cy="358.6" r=".88"/>
<circle cx="107.7" cy="358.6" r=".88"/>
<circle cx="107.7" cy="369.2" r=".88"/>
<circle cx="118.3" cy="379.8" r=".88"/>
<circle cx="125.3" cy="358.6" r=".88"/>
<circle cx="180" cy="363.9" r=".88"/>
<circle cx="180" cy="378" r=".88"/>
<circle cx="187.1" cy="378" r=".88"/>
<circle cx="187.1" cy="363.9" r=".88"/>
<circle cx="33.6" cy="498" r=".88"/>
<circle cx="287.6" cy="388.6" r=".88"/>
<circle cx="287.6" cy="402.7" r=".88"/>
<circle cx="287.6" cy="413.3" r=".88"/>
<circle cx="287.6" cy="427.4" r=".88"/>
<circle cx="287.6" cy="438" r=".88"/>
<circle cx="349.4" cy="392.5" r=".88"/>
<circle cx="335.2" cy="381.6" r=".88"/>
<circle cx="335.2" cy="406.3" r=".88"/>
<circle cx="345.8" cy="413.3" r=".88"/>
<circle cx="335.2" cy="431" r=".88"/>
<circle cx="352.9" cy="438" r=".88"/>
</g>
<g font-size="4.6" fill="#00f">
<text x="16" y="20">Control</text>
<text x="68.9" y="138.1">HW V2</text>
<text x="270.9" y="265.4">xwLightControl</text>
<text x="14.2" y="305.7">Power Supply</text>
<text x="252.3" y="305.7">Power Stages</text>
<text x="14.2" y="457.4">Miscellaneous</text>
<text x="271" y="553.5">xwLightControl</text>
</g>
<g font-size="4.2">
<text x="223.8" y="61.2">VBUS</text>
<text x="143.5" y="74.3">GND</text>
<text x="216" y="122.6">GNDGNDGNDGNDGNDGND</text>
<text x="272.5" y="122.6">GNDGND GND</text>
<text x="367.7" y="122.6">GND</text>
<text x="182.5" y="131.9">GND</text>
<text x="239.9" y="150.2">3V3</text>
<text x="64.3" y="156.6">GND</text>
<text x="116.4" y="159">3V3</text>
<text x="42.4" y="169.2">3V3</text>
<text x="53" y="169.2">3V3</text>
<text x="63.6" y="169.2">3V3</text>
<text x="74.2" y="169.2">3V3</text>
<text x="84.8" y="169.2">3V3</text>
<text x="116.4" y="171.3">3V3</text>
<text x="115.5" y="203.8">GND</text>
<text x="180.7" y="203.8">GND</text>
<text x="238.9" y="203.8">GND</text>
<text x="41.4" y="207.3">GND GND GND GND GND</text>
<text x="54.1" y="349.1">VCC</text>
<text x="114.1" y="349.1">VREG</text>
<text x="183.6" y="350.9">3V3</text>
<text x="389.2" y="372">VCC</text>
<text x="53" y="383.3">GND</text>
<text x="71.5" y="381.2">VBUS</text>
<text x="113" y="393.9">GND</text>
<text x="181.8" y="393.9">GND</text>
<text x="29.4" y="465.5">VCC</text>
<text x="121.8" y="465.5">3V3</text>
<text x="133.1" y="464.8">GND</text>
<text x="283" y="464.8">GND</text>
<text x="47.9" y="492.4">VREG</text>
<text x="163.3" y="506.5">GND</text>
<text x="29" y="521.3">GND</text>
<text x="73.1" y="521.3">GND</text>
<text x="181.1" y="534.3">VREG</text>
<text x="87.2" y="563.6">GND</text>
</g>
<g font-size="4.2" fill="#00f">
<text x="392.6" y="265.6">1.0</text>
<text x="311" y="275.2">Your Company</text>
<text x="304.1" y="283">2021-12-22</text>
<text x="392.7" y="553.7">1.0</text>
<text x="311.1" y="563.3">Your Company</text>
<text x="304.2" y="571.1">2021-12-22</text>
</g>
<g font-size="3.9" fill="#00f">
<text x="37.3" y="67.6">VREF</text>
<text x="39.9" y="71.1">CH6</text>
<text x="127.6" y="66.6">CH2</text>
<text x="127.6" y="70.1">CH1</text>
<text x="263.4" y="69.3">GPIO1</text>
<text x="39.9" y="74.6">CH5</text>
<text x="263.4" y="72.9">GPIO0</text>
<text x="381.7" y="75.4">STMRX</text>
<text x="39.7" y="81.7">LED</text>
<text x="39.9" y="78.2">CH4</text>
<text x="381.7" y="78.9">STMTX</text>
<text x="37.2" y="88.8">VBAT</text>
<text x="127.6" y="87.7">REC</text>
<text x="39.9" y="92.3">CH3</text>
<text x="33.5" y="105.9">STMRX</text>
<text x="33.5" y="102.4">STMTX</text>
<text x="33.5" y="109.4">HWID0</text>
<text x="33.5" y="112.9">HWID1</text>
<text x="33.6" y="116.5">EXT-RX</text>
<text x="122.3" y="116.5">BOOT</text>
<text x="33.6" y="120">EXT-TX</text>
<text x="123.7" y="123.6">nRES</text>
<text x="42.3" y="142.9">HWID0</text>
<text x="42.3" y="139.4">HWID1</text>
<text x="213.7" y="169.9">VREF</text>
<text x="68.8" y="370.5">REC+</text>
<text x="255.1" y="383.3">CH1</text>
<text x="255.1" y="386.9">CH2</text>
<text x="255.1" y="408">CH3</text>
<text x="255.1" y="411.6">CH4</text>
<text x="255.1" y="432.7">CH5</text>
<text x="255.1" y="436.2">CH6</text>
<text x="78.6" y="469.2" transform="rotate(-90 78.6 469.2)">LED</text>
<text x="155.3" y="495.7">EXT-TX</text>
<text x="228.2" y="495.4">EXT-RX</text>
<text x="55.3" y="498.8">VBAT</text>
<text x="163.4" y="517.5">REC</text>
<text x="123.1" y="522.7" transform="rotate(-90 123.1 522.7)">GPIO0</text>
<text x="126.6" y="522.8" transform="rotate(-90 126.6 522.8)">nRES</text>
<text x="138.9" y="522.8" transform="rotate(-90 138.9 522.8)">BOOT</text>
<text x="142.5" y="522.7" transform="rotate(-90 142.5 522.7)">GPIO1</text>
<text x="108.2" y="542.8">REC</text>
<text x="108.2" y="546.5">REC+</text>
<text x="191.3" y="550.4">EXT-TX</text>
<text x="191.3" y="546.9">EXT-RX</text>
</g>
<g font-size="3.9" fill="#800">
<text x="250.6" y="260.9">TITLE:</text>
<text x="379.2" y="265.6">REV:</text>
<text x="287.5" y="275.1">Company:</text>
<text x="378.9" y="275.7">Sheet: 1/2</text>
<text x="287.5" y="282.8">Date:</text>
<text x="336.5" y="282.9">Drawn By: Christian Luethi</text>
<text x="250.7" y="549">TITLE:</text>
<text x="379.3" y="553.7">REV:</text>
<text x="287.6" y="563.2">Company:</text>
<text x="379" y="563.9">Sheet: 2/2</text>
<text x="287.6" y="570.9">Date:</text>
<text x="336.6" y="571">Drawn By: Christian Luethi</text>
</g>
<g font-size="3.2" fill="#800">
<text x="41.7" y="6.7">1</text>
<text x="110.9" y="6.7">2</text>
<text x="180" y="6.7">3</text>
<text x="249.2" y="6.7">4</text>
<text x="318.3" y="6.7">5</text>
<text x="4.2" y="41.8">A</text>
<text x="406" y="41.8">A</text>
<text x="4.2" y="111">B</text>
<text x="406" y="111">B</text>
<text x="4.2" y="180.1">C</text>
<text x="406" y="180.1">C</text>
<text x="4.2" y="249.3">D</text>
<text x="406" y="249.3">D</text>
<text x="41.7" y="287.5">1</text>
<text x="110.9" y="287.5">2</text>
<text x="180" y="287.5">3</text>
<text x="249.2" y="287.5">4</text>
<text x="318.3" y="287.5">5</text>
<text x="41.9" y="294.9">1</text>
<text x="111" y="294.9">2</text>
<text x="180.1" y="294.9">3</text>
<text x="249.3" y="294.9">4</text>
<text x="318.4" y="294.9">5</text>
<text x="4.3" y="330">A</text>
<text x="406.1" y="330">A</text>
<text x="4.3" y="399.1">B</text>
<text x="406.1" y="399.1">B</text>
<text x="4.3" y="468.3">C</text>
<text x="406.1" y="468.3">C</text>
<text x="4.3" y="537.4">D</text>
<text x="406.1" y="537.4">D</text>
<text x="41.9" y="575.7">1</text>
<text x="111" y="575.7">2</text>
<text x="180.1" y="575.7">3</text>
<text x="249.3" y="575.7">4</text>
<text x="318.4" y="575.7">5</text>
</g>
<g font-size="3.2" fill="#000080">
<text x="83.1" y="58.1">U1.1</text>
<text x="336" y="59.8">U3</text>
<text x="83.1" y="61.2">STM32F103T8U6</text>
<text x="336" y="62.9">CP2102N-A02-GQFN20R</text>
<text x="212.8" y="70.5">USB1</text>
<text x="212.5" y="74">micro USBFemale</text>
<text x="170.8" y="83.7">C6</text>
<text x="170.8" y="86.6">18pF</text>
<text x="161.3" y="107.2">8MHz</text>
<text x="161.5" y="104">X1</text>
<text x="223.8" y="102.2">D18</text>
<text x="231.8" y="102.2">D17</text>
<text x="240.5" y="102.2">D16</text>
<text x="257.3" y="104">C9</text>
<text x="265.2" y="104">C13</text>
<text x="277.5" y="104">C10</text>
<text x="286.4" y="104">C14</text>
<text x="307.4" y="107.2">1k</text>
<text x="307.4" y="104">R3</text>
<text x="170.8" y="111.3">18pF</text>
<text x="170.8" y="108.4">C12</text>
<text x="258.8" y="115.9" transform="rotate(-90 258.8 115.9)">4.7uF</text>
<text x="267.6" y="116.4" transform="rotate(-90 267.6 116.4)">100nF</text>
<text x="279.9" y="115.9" transform="rotate(-90 279.9 115.9)">4.7uF</text>
<text x="288.7" y="116.4" transform="rotate(-90 288.7 116.4)">100nF</text>
<text x="224.9" y="127">PESD5V0S1BA-N</text>
<text x="157.1" y="148">U1.2</text>
<text x="157.1" y="151.2">STM32F103T8U6</text>
<text x="253.8" y="160.3">U5</text>
<text x="232.2" y="165.4">2.2k</text>
<text x="235.6" y="162.3">R17</text>
<text x="253.8" y="163.5">LM4040CIM3-2.5/NOPB</text>
<text x="46.5" y="183.4">C15</text>
<text x="57.1" y="183.4">C16</text>
<text x="67.6" y="183.4">C17</text>
<text x="78.2" y="183.4">C18</text>
<text x="88.8" y="183.4">C5</text>
<text x="120.6" y="181.6">C19</text>
<text x="132.4" y="185.2">C28</text>
<text x="132.4" y="188.3">1uF</text>
<text x="48.9" y="195.7" transform="rotate(-90 48.9 195.7)">100nF</text>
<text x="59.4" y="195.7" transform="rotate(-90 59.4 195.7)">100nF</text>
<text x="70" y="195.7" transform="rotate(-90 70 195.7)">100nF</text>
<text x="80.6" y="195.7" transform="rotate(-90 80.6 195.7)">100nF</text>
<text x="91.2" y="195.7" transform="rotate(-90 91.2 195.7)">100nF</text>
<text x="122.9" y="194" transform="rotate(-90 122.9 194)">100nF</text>
<text x="40.3" y="354.5">PWR</text>
<text x="91.5" y="354.5">D3</text>
<text x="153.2" y="359.2">HT7533-1_C14289</text>
<text x="153.2" y="356.3">U6</text>
<text x="91.5" y="365">D4</text>
<text x="119.7" y="365.1">C3</text>
<text x="126.8" y="365.1">C1</text>
<text x="317.3" y="363.3">Q2 WSD3020DN</text>
<text x="317.3" y="360.2">Q3 WSD3020DN</text>
<text x="184.7" y="368.6" transform="rotate(-90 184.7 368.6)">C4</text>
<text x="317.3" y="366.8">Q4 WSD3020DN</text>
<text x="91.5" y="375.6">D5</text>
<text x="123" y="376.5" transform="rotate(-90 123 376.5)">22uF</text>
<text x="130" y="376.5" transform="rotate(-90 130 376.5)">22uF</text>
<text x="190.6" y="375.3">1uF</text>
<text x="190.6" y="372.1">C7</text>
<text x="203" y="375.3">1uF</text>
<text x="203" y="372.1">C2</text>
<text x="184.7" y="380" transform="rotate(-90 184.7 380)">22uF</text>
<text x="363.5" y="389.8">J1</text>
<text x="283.4" y="392.5" transform="rotate(-90 283.4 392.5)">R4</text>
<text x="292.3" y="392.5" transform="rotate(-90 292.3 392.5)">R5</text>
<text x="363" y="393.3">HDR-M-2.54_2x6</text>
<text x="283.4" y="401.3" transform="rotate(-90 283.4 401.3)">47k</text>
<text x="292.3" y="401.3" transform="rotate(-90 292.3 401.3)">47k</text>
<text x="283.4" y="417.2" transform="rotate(-90 283.4 417.2)">R9</text>
<text x="292.3" y="417.2" transform="rotate(-90 292.3 417.2)">R8</text>
<text x="283.4" y="426" transform="rotate(-90 283.4 426)">47k</text>
<text x="292.3" y="426" transform="rotate(-90 292.3 426)">47k</text>
<text x="283.4" y="441.9" transform="rotate(-90 283.4 441.9)">R10</text>
<text x="292.3" y="441.9" transform="rotate(-90 292.3 441.9)">R13</text>
<text x="283.4" y="450.7" transform="rotate(-90 283.4 450.7)">47k</text>
<text x="292.3" y="450.7" transform="rotate(-90 292.3 450.7)">47k</text>
<text x="35.7" y="477.9">R1</text>
<text x="127.5" y="479.7">R12</text>
<text x="139.8" y="479.7">R7</text>
<text x="35.7" y="481.1">4.7k</text>
<text x="79.8" y="485">R11</text>
<text x="127.5" y="482.9">10k</text>
<text x="139.8" y="482.9">10k</text>
<text x="197.3" y="483.2">D2</text>
<text x="79.8" y="488.2">47</text>
<text x="197.3" y="486.3">SMF05CT1G</text>
<text x="14.3" y="492.1">Q1</text>
<text x="14.9" y="495.2">AO3400A</text>
<text x="81.2" y="500.9">LED1</text>
<text x="35.7" y="509.3">1k</text>
<text x="35.7" y="506.2">R2</text>
<text x="81.2" y="504.1">FC-F1005WD-455K5</text>
<text x="58.8" y="537.5">HDR-F-2.54_1x3</text>
<text x="79.5" y="534.4">H2</text>
<text x="91.5" y="539.6">2.2k</text>
<text x="91.5" y="536.4">R6</text>
<text x="127.6" y="537.5">HDR-F-2.54_1x3</text>
<text x="148.3" y="534.4">H1</text>
<text x="160.6" y="556.2">2.2k</text>
<text x="170.8" y="556.2">R16</text>
<text x="160.6" y="559.7">2.2k</text>
<text x="170.8" y="559.7">R15</text>
</g>
<g font-size="3.2" fill="#00f">
<text x="64.8" y="65.5">7</text>
<text x="106.3" y="65.5">15</text>
<text x="64.8" y="69">8</text>
<text x="70" y="66.9">PA0-WKUP</text>
<text x="70" y="70.4">PA1</text>
<text x="97" y="66.9">PB0</text>
<text x="97" y="70.4">PB1</text>
<text x="106.3" y="69">16</text>
<text x="311.9" y="67.2">1</text>
<text x="311.9" y="70.8">2</text>
<text x="315.4" y="69">GPIO.1/RS485</text>
<text x="341.5" y="69">GPIO.2/TXT</text>
<text x="361.9" y="70.8">19</text>
<text x="361.9" y="67.2">20</text>
<text x="62.7" y="76.1">10</text>
<text x="64.8" y="72.5">9</text>
<text x="70" y="73.9">PA2</text>
<text x="70" y="77.5">PA3</text>
<text x="97" y="73.9">PB2</text>
<text x="97" y="77.5">PB3</text>
<text x="106.3" y="72.5">17</text>
<text x="106.3" y="76.1">30</text>
<text x="222.4" y="77.8">1</text>
<text x="311.9" y="77.8">4</text>
<text x="315.4" y="72.5">GPIO.0/CLK</text>
<text x="341.2" y="72.5">GPIO.3/RXT</text>
<text x="353.8" y="76.1">TXD</text>
<text x="361.9" y="77.8">17</text>
<text x="361.9" y="74.3">18</text>
<text x="62.7" y="79.6">11</text>
<text x="62.7" y="83.1">12</text>
<text x="70" y="81">PA4</text>
<text x="97" y="81">PB4</text>
<text x="106.3" y="79.6">31</text>
<text x="106.3" y="83.1">32</text>
<text x="215.1" y="79.2">V+</text>
<text x="216" y="82.8">D-</text>
<text x="222.4" y="81.4">2</text>
<text x="311.9" y="81.4">5</text>
<text x="315.4" y="79.6">D+</text>
<text x="315.4" y="83.1">D-</text>
<text x="353.6" y="79.6">RXD</text>
<text x="354.1" y="83.1">RTS</text>
<text x="361.9" y="81.4">16</text>
<text x="62.7" y="86.6">13</text>
<text x="70" y="84.5">PA5</text>
<text x="70" y="88.1">PA6</text>
<text x="97" y="84.5">PB5</text>
<text x="97" y="88.1">PB6</text>
<text x="106.3" y="86.6">33</text>
<text x="214.8" y="86.3">D+</text>
<text x="216.1" y="89.8">ID</text>
<text x="222.4" y="84.9">3</text>
<text x="222.4" y="88.4">4</text>
<text x="311.9" y="88.4">7</text>
<text x="354.1" y="86.6">CTS</text>
<text x="361.9" y="88.4">14</text>
<text x="361.9" y="84.9">15</text>
<text x="62.7" y="90.2">14</text>
<text x="70" y="91.6">PA7</text>
<text x="97" y="91.6">PB7</text>
<text x="106.3" y="90.2">34</text>
<text x="151.4" y="95.8" transform="rotate(-90 151.4 95.8)">3</text>
<text x="158.5" y="95.8" transform="rotate(-90 158.5 95.8)">2</text>
<text x="216.3" y="93.3">V-</text>
<text x="222.4" y="91.9">5</text>
<text x="311.9" y="91.9">8</text>
<text x="311.9" y="95.5">9</text>
<text x="315.4" y="90.2">VREGIN</text>
<text x="315.4" y="93.7">VBUS</text>
<text x="345" y="90.2">SUSPEND</text>
<text x="346.7" y="93.7">WAKEUP</text>
<text x="361.9" y="91.9">13</text>
<text x="62.7" y="97.2">20</text>
<text x="62.7" y="100.8">21</text>
<text x="70" y="98.6">PA8</text>
<text x="82.7" y="98.6">PD0-OSC_IN</text>
<text x="106.3" y="97.2">2</text>
<text x="106.3" y="100.8">3</text>
<text x="159.9" y="101.1" transform="rotate(-90 159.9 101.1)">NC</text>
<text x="309.9" y="99">10</text>
<text x="315.4" y="97.2">RSTb</text>
<text x="315.4" y="100.8">NC</text>
<text x="343" y="100.8">SUSPENDb</text>
<text x="361.9" y="99">11</text>
<text x="62.7" y="104.3">22</text>
<text x="62.7" y="107.8">23</text>
<text x="70" y="102.2">PA9</text>
<text x="70" y="105.7">PA10</text>
<text x="79.6" y="102.2">PD1-OSC_OUT</text>
<text x="338.4" y="106.9" transform="rotate(-90 338.4 106.9)">21</text>
<text x="339.8" y="102.2" transform="rotate(-90 339.8 102.2)">EP</text>
<text x="62.7" y="111.3">24</text>
<text x="70" y="109.2">PA11</text>
<text x="70" y="112.7">PA12</text>
<text x="151.4" y="111.9" transform="rotate(-90 151.4 111.9)">4</text>
<text x="152.9" y="109.2" transform="rotate(-90 152.9 109.2)">NC</text>
<text x="158.5" y="111.9" transform="rotate(-90 158.5 111.9)">1</text>
<text x="62.7" y="114.9">25</text>
<text x="62.7" y="118.4">28</text>
<text x="70" y="116.3">PA13</text>
<text x="70" y="119.8">PA14</text>
<text x="92" y="116.3">BOOT0</text>
<text x="106.3" y="114.9">35</text>
<text x="62.7" y="121.9">29</text>
<text x="70" y="123.3">PA15</text>
<text x="94.4" y="123.3">NRST</text>
<text x="106.3" y="121.9">4</text>
<text x="176.8" y="155.4">37</text>
<text x="169.8" y="156.8">EP</text>
<text x="246.8" y="167.8">1</text>
<text x="251.3" y="169.2">+</text>
<text x="255.9" y="176.2">NC</text>
<text x="262.9" y="174.8">3</text>
<text x="246.8" y="181.9">2</text>
<text x="251.3" y="183.3">-</text>
<text x="154.3" y="365">Vout</text>
<text x="164.1" y="363.6">3</text>
<text x="144.5" y="370.6">2</text>
<text x="149" y="372">Vin</text>
<text x="164.1" y="377.7">1</text>
<text x="311.9" y="377.7">1</text>
<text x="328.4" y="377.7">8</text>
<text x="154.4" y="379.1">GND</text>
<text x="311.9" y="381.2">2</text>
<text x="315.4" y="383">G1</text>
<text x="315.4" y="379.4">S1</text>
<text x="322.4" y="379.4">D1</text>
<text x="322.4" y="383">D1</text>
<text x="328.4" y="381.2">7</text>
<text x="311.9" y="388.3">4</text>
<text x="311.9" y="384.7">3</text>
<text x="315.4" y="386.5">S2</text>
<text x="322.4" y="386.5">D2</text>
<text x="328.4" y="384.7">6</text>
<text x="328.4" y="388.3">5</text>
<text x="311.9" y="392.1">9</text>
<text x="315.4" y="390">G2</text>
<text x="315.4" y="393.9">D1</text>
<text x="322.4" y="390">D2</text>
<text x="322.4" y="393.9">D2</text>
<text x="328.4" y="392.1">10</text>
<text x="311.9" y="405.9">2</text>
<text x="311.9" y="402.4">1</text>
<text x="315.4" y="407.7">G1</text>
<text x="315.4" y="404.1">S1</text>
<text x="322.4" y="404.1">D1</text>
<text x="322.4" y="407.7">D1</text>
<text x="328.4" y="402.4">8</text>
<text x="328.4" y="405.9">7</text>
<text x="311.9" y="413">4</text>
<text x="311.9" y="409.4">3</text>
<text x="315.4" y="411.2">S2</text>
<text x="322.4" y="411.2">D2</text>
<text x="328.4" y="409.4">6</text>
<text x="328.4" y="413">5</text>
<text x="311.9" y="416.8">9</text>
<text x="315.4" y="414.7">G2</text>
<text x="315.4" y="418.6">D1</text>
<text x="322.4" y="414.7">D2</text>
<text x="322.4" y="418.6">D2</text>
<text x="328.4" y="416.8">10</text>
<text x="311.9" y="430.6">2</text>
<text x="311.9" y="427.1">1</text>
<text x="315.4" y="428.8">S1</text>
<text x="322.4" y="428.8">D1</text>
<text x="328.4" y="427.1">8</text>
<text x="328.4" y="430.6">7</text>
<text x="311.9" y="437.7">4</text>
<text x="311.9" y="434.1">3</text>
<text x="315.4" y="435.9">S2</text>
<text x="315.4" y="432.4">G1</text>
<text x="322.4" y="432.4">D1</text>
<text x="322.4" y="435.9">D2</text>
<text x="328.4" y="434.1">6</text>
<text x="328.4" y="437.7">5</text>
<text x="311.9" y="441.5">9</text>
<text x="315.4" y="439.4">G2</text>
<text x="315.4" y="443.3">D1</text>
<text x="322.4" y="439.4">D2</text>
<text x="322.4" y="443.3">D2</text>
<text x="328.4" y="441.5">10</text>
</g>
<g font-size="3.2">
<text x="311.9" y="74.3">3</text>
<text x="315.4" y="76.1">GND</text>
<text x="361.9" y="95.5">12</text>
<text x="353.1" y="97.2">GND</text>
<text x="163.1" y="163.9">VSS_1</text>
<text x="163.1" y="167.4">VSS_2</text>
<text x="176.8" y="162.5">18</text>
<text x="176.8" y="166">26</text>
<text x="163.1" y="171">VSS_3</text>
<text x="176.8" y="169.5">36</text>
<text x="165" y="178">VSSA</text>
<text x="176.8" y="176.6">5</text>
<text x="44" y="359.7">2</text>
<text x="44" y="363.2">1</text>
<text x="365.9" y="400.3">1</text>
<text x="376.6" y="400.3">2</text>
<text x="365.9" y="403.8">3</text>
<text x="365.9" y="407.3">5</text>
<text x="376.6" y="403.8">4</text>
<text x="376.6" y="407.3">6</text>
<text x="365.9" y="410.8">7</text>
<text x="376.6" y="410.8">8</text>
<text x="365.9" y="414.4">9</text>
<text x="365.9" y="417.9">11</text>
<text x="374.6" y="414.4">10</text>
<text x="374.6" y="417.9">12</text>
<text x="181.5" y="494.1">1</text>
<text x="215.3" y="494.1">6</text>
<text x="181.5" y="504.7">2</text>
<text x="215.3" y="504.7">5</text>
<text x="181.5" y="515.3">3</text>
<text x="215.3" y="515.3">4</text>
<text x="79.2" y="543.1">3</text>
<text x="148" y="543.1">3</text>
<text x="79.2" y="550.2">1</text>
<text x="79.2" y="546.7">2</text>
<text x="148" y="550.2">1</text>
<text x="148" y="546.7">2</text>
</g>
<g font-size="3.2" fill="#f00">
<text x="311.9" y="84.9">6</text>
<text x="315.4" y="86.6">VDD</text>
<text x="140.4" y="162.5">19</text>
<text x="140.4" y="166">27</text>
<text x="147.6" y="163.9">VDD_1</text>
<text x="147.6" y="167.4">VDD_2</text>
<text x="142.4" y="169.5">1</text>
<text x="147.6" y="171">VDD_3</text>
<text x="142.4" y="176.6">6</text>
<text x="147.6" y="178">VDDA</text>
</g>
</svg>
